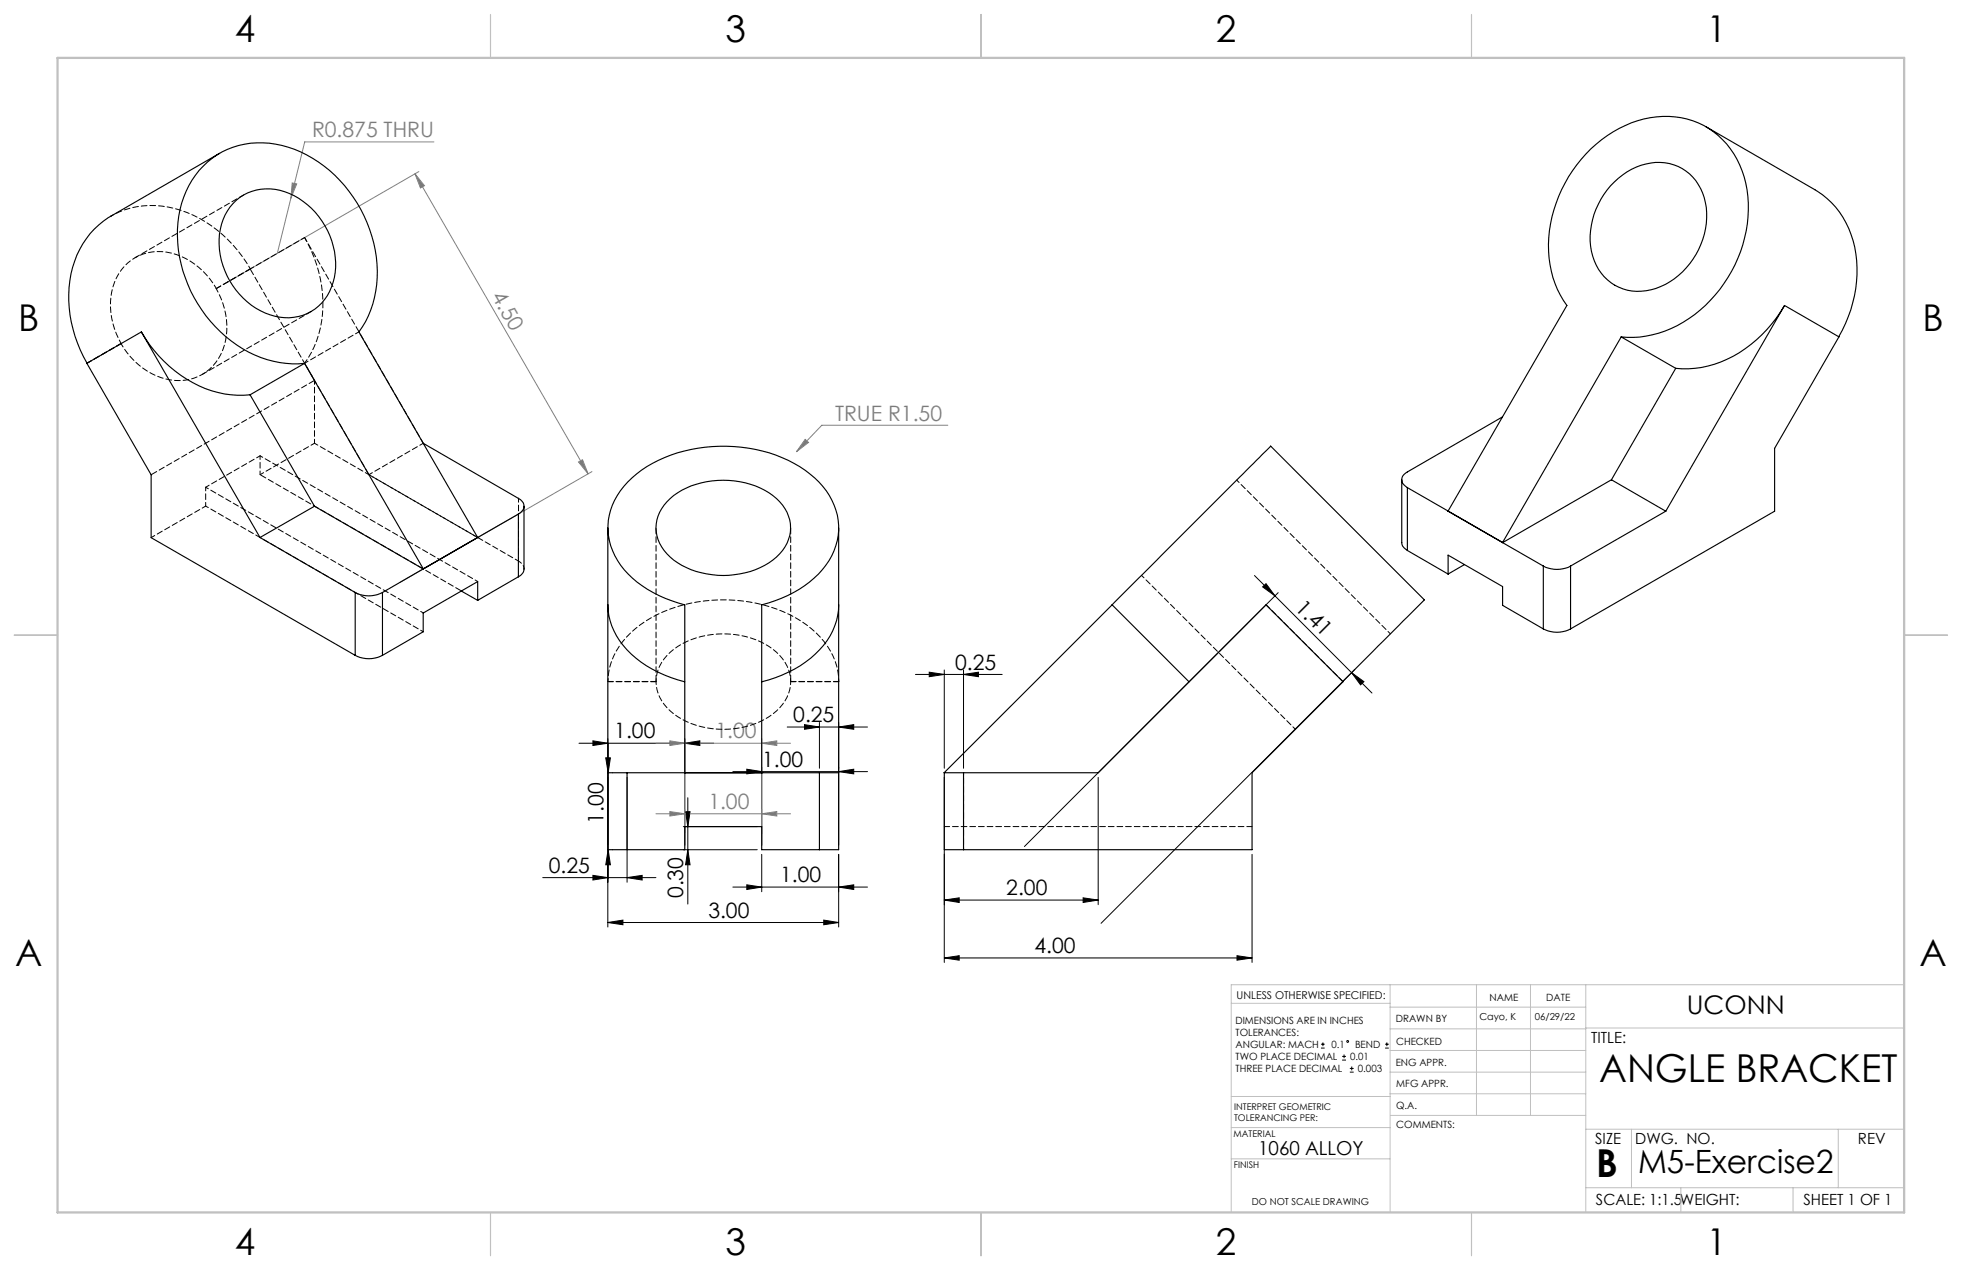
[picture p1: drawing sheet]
<svg xmlns="http://www.w3.org/2000/svg" width="432mm" height="279mm" viewBox="0 0 432 279" stroke-linecap="round" stroke-linejoin="round" font-family="sans-serif">
<g fill="none" stroke="#000" stroke-width=".22">
<path d="M276.1 126.6l4.5 4.5M277.9 129.1l.7-.7 2 2.7zM280.6 131.1l16.9 16.9M281.3 130.4l-55.8 55.8M173.2 159.9h17.7M177.1 159.4l3.2 .5-3.2 .5zM180.3 158.9v10.1M184.6 159.9l3.3-.5v1zM184.6 158.9v27M201.5 148.4h19.1M204.5 147.9l3.3 .5-3.3 .5zM207.8 147.4v21.6"/>
<path d="M212.1 148.4l3.2-.5v1zM212.1 147.4v21.6M297.5 148l4.4 4.5M297.5 148l2.7 2-.8 .7zM298.2 147.3l-55.9 55.8M127.4 163.5h29.7M130.5 163l3.3 .5-3.3 .5zM133.3 166.7h1l-.5 3.3zM133.8 162.5v41.4M133.8 163.7v29.6M134.8 170h.1M138 171v23.1"/>
<path d="M150.7 163.5l3.3-.5v1zM150.7 162.5v23.4M150.9 178.6h1l-.5 3.3zM151.4 175.5v23.4M161.3 169.8h29.6M164.4 169.2l3.2 .6-3.2 .5zM167.6 168.7v17.2M184.6 169.8l3.3-.6v1.1zM207.8 171v40.7M241.7 171v28M119.5 193.1h24.9M130.5 192.6l3.3 .5-3.3 .5z"/>
<path d="M133.8 186.9l.5 3.4h-1zM134.8 186.9h.1M138 193.1l3.3-.5v1zM150.4 186.9h16.3M150.4 181.9h16.3M151.4 186.9l.5 3.4h-1zM161.3 195.2h29.6M164.4 194.7l3.2 .5-3.2 .5zM167.6 188v8.2M184.6 195.2l3.3-.5v1zM184.6 188v15.9M207.8 198l3.3-.5v1z"/>
<path d="M207.8 198h33.9M238.4 197.5l3.3 .5-3.3 .5zM275.6 188v23.7M133.8 203l3.3-.6v1zM133.8 203h50.8M181.3 202.4l3.3 .6-3.3 .4zM207.8 210.7l3.3-.4v.9zM207.8 210.7h67.8M272.2 210.3l3.4 .4-3.4 .5zM290.7 230.6h.8M290.7 229.7h.8M291.1 229.3v.9"/>
<path d="M295.4 233.2h.8M295.4 232.4h.8M295.8 232v.8M297.1 235.9h.8M297.1 235.1h.8M297.5 234.6v.9M304.8 230.6h.8M304.8 229.7h.8M305.2 229.3v.9"/>
<circle cx="296.6" cy="229.1" r=".21"/>
</g>
<g fill="none" stroke="#808080" stroke-width=".22">
<path d="M91.3 38.2l2.1 2.7-.9 .4zM91.3 38.2l38.1 66M92.2 37.7l-42.3 24.5M95.5 31.2h-28.4l-6.1 24.5M64.3 40.3l1 .2-1.3 3.1zM177.2 96.7l.7 .6-2.6 2.1zM208.6 93.6h-27.7l-5.6 5.8M127.3 101.6l.9-.5 1.2 3.1zM130.3 103.8l-42.3 24.3M144.4 163.5h29.6M144.4 179h29.6M147.4 163l3.3 .5-3.3 .5z"/>
<path d="M147.4 178.5l3.3 .5-3.3 .5zM150.7 162.5v23.4M167.6 163.5l3.4-.5v1zM167.6 179l3.4-.5v1zM167.6 162.5v23.4"/>
</g>
<g fill="none" stroke="#c0c0c0" stroke-width=".22">
<path d="M305.9 216.6v50.1M324.9 216.6v28.8M336.8 216.6v28.8M349 216.6v50.1M419.1 216.6h-148.1v50.1M271 220.7h34.9M305.9 231.1h43.1M305.9 226.3h43.1M305.9 221.6h43.1M305.9 235.9h43.1M349 226.2h70.1M271 255h34.9"/>
<path d="M271 248.1h35M271 241.2h35M305.9 240.6h43.1M306 245.4h43M349 248.4h70.1M359.1 248.4v12.9M404.6 248.4v12.9M349 261.3h70.1M369.9 261.3v5.4M394.6 261.3v5.4"/>
</g>
<path d="M108 3.2v9.5M215.9 3.2v9.5M323.8 3.2v9.5M3.1 139.7h9.6M419.1 139.7h9.5M108 266.7v9.6M215.9 266.7v9.6M323.8 266.7v9.6" fill="none" stroke="#c0c0c0" stroke-width=".25"/>
<path d="M12.7 12.7h406.4v254h-406.4z" fill="none" stroke="#c0c0c0" stroke-width=".5"/>
<g fill="#000">
<path d="M277.9 129.1l.7-.7 2 2.7zM297.5 148l2.7 2-.8 .7z"/>
<path d="M130.5 163l3.3 .5-3.3 .5zM150.7 163.5l3.3-.5v1z"/>
<path d="M133.3 166.7h1l-.5 3.3zM133.8 186.9l.5 3.4h-1z"/>
<path d="M151.4 186.9l.5 3.4h-1zM150.9 178.6h1l-.5 3.3z"/>
<path d="M184.6 195.2l3.3-.5v1zM164.4 194.7l3.2 .5-3.2 .5zM238.4 197.5l3.3 .5-3.3 .5zM207.8 198l3.3-.5v1zM212.1 148.4l3.2-.5v1zM204.5 147.9l3.3 .5-3.3 .5z"/>
<path d="M133.8 203l3.3-.6v1zM181.3 202.4l3.3 .6-3.3 .4zM164.4 169.2l3.2 .6-3.2 .5zM184.6 169.8l3.3-.6v1.1zM130.5 192.6l3.3 .5-3.3 .5zM138 193.1l3.3-.5v1zM177.1 159.4l3.2 .5-3.2 .5zM184.6 159.9l3.3-.5v1zM207.8 210.7l3.3-.4v.9zM272.2 210.3l3.4 .4-3.4 .5z"/>
</g>
<g fill="#808080">
<path d="M127.3 101.6l.9-.5 1.2 3.1zM91.3 38.2l2.1 2.7-.9 .4z"/>
<path d="M177.2 96.7l-1.9 2.7 2.6-2.1zM64.3 40.3l-.3 3.3 1.3-3.1z"/>
<path d="M147.4 163l3.3 .5-3.3 .5zM167.6 163.5l3.4-.5v1z"/>
<path d="M147.4 178.5l3.3 .5-3.3 .5zM167.6 179l3.4-.5v1z"/>
</g>
<g fill="none" stroke="#000" stroke-width=".25">
<path d="M48.3 33.7l-23.9 13.9a19.6 19.6 0 0 0-9.3 17.1 29.6 29.6 0 0 0 4.1 15.2M375.5 27.9l23.9 13.8a19.6 19.6 0 0 1 9.3 17.2 29.6 29.6 0 0 1-4 15.2M51.3 44.8a11 11 0 0 1 13.5-1.7 17.1 17.1 0 0 1 8.5 19 10.6 10.6 0 0 1-15 6.8 17.1 17.1 0 0 1-9.5-19.6 11 11 0 0 1 2.5-4.5zM354.4 40.9a13.9 13.9 0 0 1 13-4.9 10.9 10.9 0 0 1 8.2 10.8 17.2 17.2 0 0 1-12.2 16.9 10.6 10.6 0 0 1-13.3-9.5 17.3 17.3 0 0 1 4.3-13.3zM19.2 79.9l14.1 24.6v13.8l44.9 25.9M31.1 73a27.7 27.7 0 0 0 18.3 13.7 20.5 20.5 0 0 0 5.6 .2M31.1 73l-11.9 6.9M31.1 73l26.1 45.3M67 79.9a24.3 24.3 0 0 1-20.6-9.2 28.8 28.8 0 0 1-6.4-26 17.9 17.9 0 0 1 22.1-12.7 28.7 28.7 0 0 1 19.7 20 23.9 23.9 0 0 1-2.8 21l26.1 45.3M67 79.9l26.2 45.3M67 79.9l-12 7M356.8 74.1a23.7 23.7 0 0 0 19.6-8 28.9 28.9 0 0 0 7.5-27.2 17.9 17.9 0 0 0-22.1-12.7 28.7 28.7 0 0 0-19.8 20 23.9 23.9 0 0 0 2.8 21l-26.1 45.2"/>
<path d="M356.8 74.1l-26.1 45.3M356.8 74.1l12 6.9M392.7 67.2a27.8 27.8 0 0 1-18.3 13.7 20.5 20.5 0 0 1-5.6 .1M392.7 67.2l12 6.9M392.7 67.2l-26.1 45.3M404.7 74.1l-14.1 24.5v13.9l-44.9 25.9M55 86.9l14.2 24.5M93.2 97.5l20.9 12.1a1.83 1.83 0 0 1 1.2 1.8 1.83 1.83 0 0 1-1.2 1.7M330.7 91.7l-21 12.1a1.83 1.83 0 0 0-1.2 1.8 1.83 1.83 0 0 0 1.2 1.7M368.8 81l-14.2 24.6M57.2 118.3l21 12.1M69.2 111.4l23.9 13.8"/>
<path d="M69.2 111.4l-12 6.9M105.1 118.3h.1M105.1 118.3l-11.9 6.9M114.1 113.1l-9 5.2M114.1 113.1v13.8M115.3 111.4v13.8a1.84 1.84 0 0 1-1.2 1.7M133.8 116.1v70.8h4.2M146.8 110.4a17 17 0 0 1 13.6-4.7 16.1 16.1 0 0 1 11.8 5.4 8.1 8.1 0 0 1-1.3 11.5 18.9 18.9 0 0 1-23.4 0 8.1 8.1 0 0 1-.7-12.2zM184.6 116.1v70.8h-4.3M308.5 105.6v13.8a1.92 1.92 0 0 0 1.2 1.7M309.7 107.3v13.8M309.7 107.3l9 5.1"/>
<path d="M318.7 112.4l12 7M318.7 112.4v.1M330.7 119.4l9 5.1M354.6 105.6l-23.9 13.8M354.6 105.6l12 6.9M366.6 112.5l-20.9 12M78.2 130.4a6.4 6.4 0 0 0 6 0M78.2 130.4v13.8M84.2 130.4v13.8M93.1 125.2h.1M93.1 125.2l-8.9 5.2M101.5 130l3.6 2.1"/>
<path d="M105.1 132.1v-4.1l-12 6.9v4.1l-8.9 5.2M114.1 126.9l-9 5.2M133.8 133.1a15.8 15.8 0 0 0 7.3 12.6 28.7 28.7 0 0 0 9.6 4.3M184.6 133.1a15.6 15.6 0 0 1-7.3 12.6 28.7 28.7 0 0 1-9.7 4.3M244.8 133.1l34.8-35 33.9 33.9-18 17.9M244.8 133.1l16.9 16.9M244.8 133.1l-37 36.9M309.7 121.1l9 5.2M318.7 126.3v-4.2l12 6.9v4.2l9 5.2M322.3 124.2l-3.6 2.1M339.7 124.5a6.4 6.4 0 0 0 6 0M339.7 138.4a6.4 6.4 0 0 0 6 0"/>
<path d="M339.7 124.5v13.9M345.7 124.5v13.9M78.2 144.2a6.4 6.4 0 0 0 6 0M295.5 149.9l-16.9-16.8-36.9 36.9h-29.6M295.5 149.9l-19.9 20.1v16.9h-63.5M133.8 170h4.2M138 170h42.3M138 170v16.9M150.7 170v-36.9a24.4 24.4 0 0 1-14.8-9.8 13.6 13.6 0 0 1 2.2-17.3 29.1 29.1 0 0 1 20.3-7.8 29.6 29.6 0 0 1 21.8 7.8 13.8 13.8 0 0 1-.1 20.3 26.7 26.7 0 0 1-12.5 6.8v36.9M150.7 170h.1M167.6 170h.1M180.3 170h4.3"/>
<path d="M180.3 170v16.9M207.8 170h.1M207.8 170h4.3M207.8 170v16.9h4.3M212.1 170v16.9M138 186.9h12.7v-5h16.9v5h12.7"/>
</g>
<path d="M55.1 59.2a27 27 0 0 0-19.5-13.9 18 18 0 0 0-11.2 2.2M45.3 107.2l47.9 27.6M57.2 100.3l47.9 27.6M93.2 139l-47.9-27.7M174 149.9a10.2 10.2 0 0 0-6.7-8.7 19.5 19.5 0 0 0-19 1.6 9.2 9.2 0 0 0-3.9 7.1M174 150a10.2 10.2 0 0 1-6.7 8.7 19.5 19.5 0 0 1-19-1.6 9.2 9.2 0 0 1-3.9-7.1M184.6 149.9a15.7 15.7 0 0 0-7.2-12.5 33.3 33.3 0 0 0-28.5-3.9 22.3 22.3 0 0 0-13.8 10.8 13.3 13.3 0 0 0-1.3 5.6" fill="none" stroke="#000" stroke-width=".22" stroke-dasharray="1.3 .6" stroke-dashoffset=".6"/>
<path d="M55.1 59.2h.1M26.6 75.6h.1M47.6 63.5h.1M93.2 97.5h.1M144.4 150v-.1M174 149.9v.1" fill="none" stroke="#000" stroke-width=".22" stroke-dasharray="1.3 .6"/>
<path d="M19.1 79.9l7.5-4.3M19.2 79.9l7.5-4.3M47.6 63.5l7.5-4.3M44.5 82.4l24-13.9M105.1 118.3l-23.9-13.9M133.8 150h10.6M133.8 149.9h10.6M174 149.9h10.6M174 150h10.6M295.5 149.9l-16.9-16.9M275.6 181.8h-67.8" fill="none" stroke="#000" stroke-width=".22" stroke-dasharray="1.3 .6" stroke-dashoffset=".1"/>
<path d="M69.2 83.7l-35.9 20.7M144.4 116.1v33.8M174 149.9v-33.8" fill="none" stroke="#000" stroke-width=".22" stroke-dasharray="1.3 .6" stroke-dashoffset="-.1"/>
<path d="M212.1 186.9v-16.9" fill="none" stroke="#000" stroke-width=".22" stroke-dasharray="1.3 .6" stroke-dashoffset=".7"/>
<path d="M45.3 107.2v4.1M57.2 104.4v-4.1M115.4 125.2a2.04 2.04 0 0 0-1.3-1.8M251.2 126.6l33.9 33.9M306 139.4l-33.8-33.8" fill="none" stroke="#000" stroke-width=".22" stroke-dasharray="1.3 .6" stroke-dashoffset=".5"/>
<path d="M55.1 59.2l11.9-6.9M47.6 63.5a15.2 15.2 0 0 1 .5 15.4 10.6 10.6 0 0 1-13.7 3.8 16.7 16.7 0 0 1-7.8-7.1M47.6 63.5a15.2 15.2 0 0 0-13-8.2 10.6 10.6 0 0 0-10.2 10 16.7 16.7 0 0 0 2.3 10.3M67 79.9l12-6.9M69.2 97.5l44.9 25.9M69.2 97.5v-13.8M33.3 118.3l12-7M57.2 104.4l12-6.9M57.2 100.3l-11.9 6.9M81.2 104.4l12-6.9M114.1 123.4v-13.8" fill="none" stroke="#000" stroke-width=".22" stroke-dasharray="1.3 .6" stroke-dashoffset=".4"/>
<path d="M67 79.9a24 24 0 0 0 2.7-21.7 30.8 30.8 0 0 0-2.7-5.9" fill="none" stroke="#000" stroke-width=".22" stroke-dasharray="1.3 .6" stroke-dashoffset=".3"/>
<path d="M53.6 42.9l-23.9 13.8M67 52.3l26.2 45.2" fill="none" stroke="#000" stroke-width=".22" stroke-dasharray="1.3 .6" stroke-dashoffset=".2"/>
<path d="M69.2 83.7l-14.1-24.5M57.2 104.4l44.3 25.6M81.2 104.4l-14.2-24.5" fill="none" stroke="#000" stroke-width=".22" stroke-dasharray="1.3 .6" stroke-dashoffset="-.2"/>
<g font-size="8.5">
<text x="352" y="238">ANGLE BRACKET</text>
<text x="351.3" y="259">B</text>
</g>
<g font-size="8.1">
<text x="51.7" y="9.3">4</text>
<text x="159.7" y="9.3">3</text>
<text x="267.6" y="9.3">2</text>
<text x="375.6" y="9.3">1</text>
<text x="4" y="72.8">B</text>
<text x="423.1" y="72.8">B</text>
<text x="3.3" y="212.5">A</text>
<text x="422.4" y="212.5">A</text>
<text x="51.7" y="276">4</text>
<text x="159.7" y="276">3</text>
<text x="267.6" y="276">2</text>
<text x="375.6" y="276">1</text>
</g>
<text font-size="7.1" x="360.5" y="258.1">M5-Exercise2</text>
<text font-size="5.6" x="371.2" y="223.1">UCONN</text>
<g font-size="4.7" fill="#808080">
<text x="68.7" y="30.2">R0.875 THRU</text>
<text x="108.1" y="65.2" transform="rotate(60 108.1 65.2)">4.50</text>
<text x="183.8" y="92.5">TRUE R1.50</text>
<text x="157.5" y="162.5">1.00</text>
<text x="155.9" y="178">1.00</text>
</g>
<g font-size="4.7">
<text x="284.8" y="133.9" transform="rotate(45 284.8 133.9)">1.41</text>
<text x="210.2" y="147.4">0.25</text>
<text x="174.6" y="158.9">0.25</text>
<text x="135.2" y="162.5">1.00</text>
<text x="167.7" y="168.7">1.00</text>
<text x="132.8" y="181.2" transform="rotate(-90 132.8 181.2)">1.00</text>
<text x="120.8" y="192.1">0.25</text>
<text x="150.4" y="197.6" transform="rotate(-90 150.4 197.6)">0.30</text>
<text x="171.7" y="194.1">1.00</text>
<text x="221.5" y="197">2.00</text>
<text x="155.9" y="201.9">3.00</text>
<text x="227.7" y="209.7">4.00</text>
</g>
<text font-size="4.2" x="276.9" y="254.1">1060 ALLOY</text>
<g font-size="3.4">
<text x="350.2" y="229.5">TITLE:</text>
<text x="351.1" y="251.6">SIZE</text>
<text x="359.9" y="251.6">DWG. NO.</text>
<text x="408.9" y="251.7">REV</text>
<text x="351.2" y="265.2">SCALE: 1:1.5WEIGHT:</text>
<text x="396.9" y="265.2">SHEET 1 OF 1</text>
</g>
<text font-size="2.4" x="272.2" y="219.7">UNLESS OTHERWISE SPECIFIED:</text>
<g font-size="2.2">
<text x="327.8" y="220.1">NAME</text>
<text x="340.3" y="220.2">DATE</text>
<text x="271.9" y="225.3">DIMENSIONS ARE IN INCHES</text>
<text x="271.9" y="227.9">TOLERANCES:</text>
<text x="307.2" y="224.9">DRAWN BY</text>
<text x="271.9" y="230.6">ANGULAR: MACH</text>
<text x="271.9" y="233.2">TWO PLACE DECIMAL</text>
<text x="293" y="230.6">0.1</text>
<text x="297.1" y="233.2">0.01</text>
<text x="298.2" y="230.6">BEND</text>
<text x="307.3" y="229.8">CHECKED</text>
<text x="271.9" y="235.9">THREE PLACE DECIMAL</text>
<text x="298.8" y="235.9">0.003</text>
<text x="307.2" y="234.5">ENG APPR.</text>
<text x="307.3" y="239.2">MFG APPR.</text>
<text x="307.3" y="243.9">Q.A.</text>
<text x="307.3" y="248.1">COMMENTS:</text>
</g>
<g font-size="2.1">
<text x="325.6" y="224.3">Cayo, K</text>
<text x="337.8" y="224.3">06/29/22</text>
<text x="275.5" y="265.1">DO NOT SCALE DRAWING</text>
</g>
<g font-size="2">
<text x="271.6" y="244.1">INTERPRET GEOMETRIC</text>
<text x="271.5" y="250.2">MATERIAL</text>
<text x="271.6" y="246.6">TOLERANCING PER:</text>
<text x="271.5" y="257">FINISH</text>
</g>
</svg>
